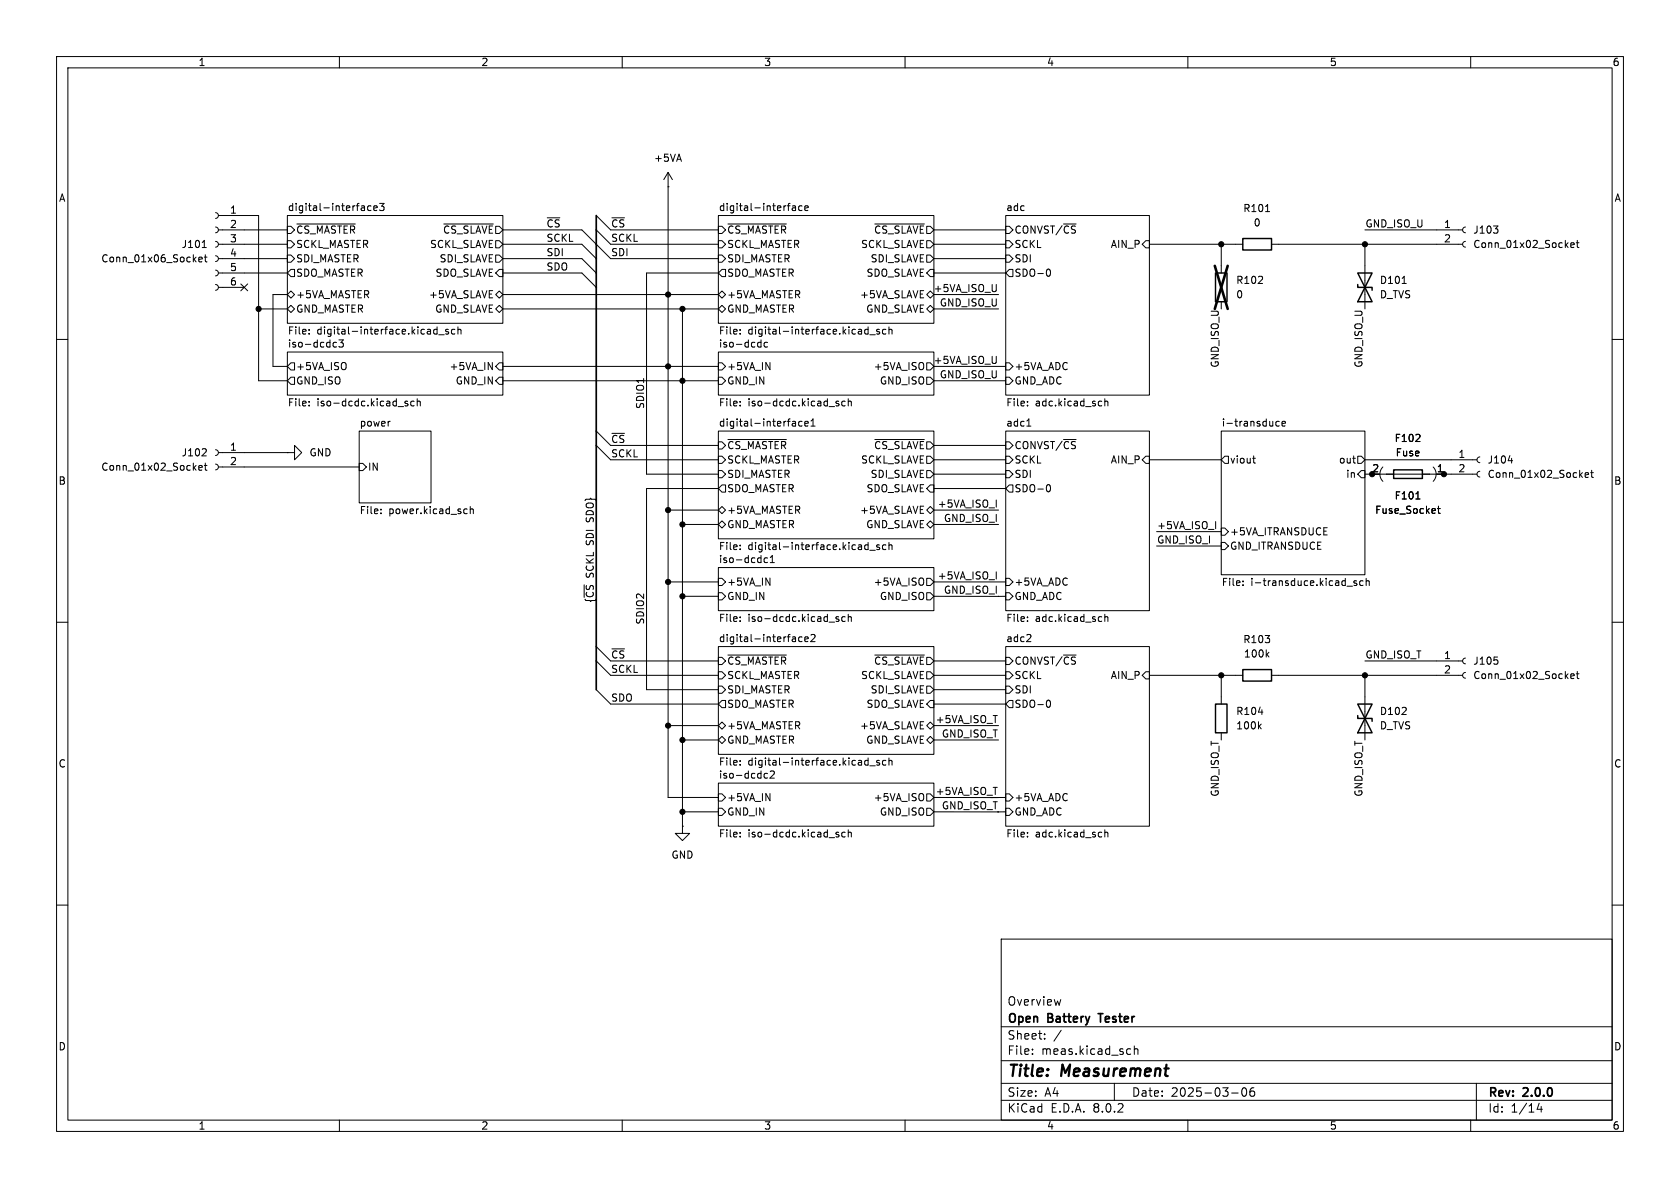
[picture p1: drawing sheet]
<svg xmlns="http://www.w3.org/2000/svg" width="297mm" height="210mm" viewBox="0 0 297 210" stroke-linecap="round" stroke-linejoin="round" font-family="sans-serif">
<g fill="none" stroke="#000" stroke-width=".18">
<path d="M10 10h277v190h-277zM12 12h273v186h-273zM60 10v2M110 10v2M160 10v2M210 10v2M260 10v2M38.1 37.6l.4 .1 .1 .4-.1 .4-.4 .1M38.6 38.1h7.1v29.2h5.1M50.8 38.1h38.1v19.1h-38.1zM52.5 39.6h10.3M64.3 36.4l.1 .2v.6"/>
<path d="M64.4 37.2h-.1M64.4 36.7h-.1M65.6 36.4h-.4l-.2 .2 .1 .6h.5M66.1 36.8l.6-.1-.1-.3h-.3l-.2 .2v.6h.5M67.1 36h.8l-.4 .4 .3 .2v.5l-.1 .1-.6-.1M78.5 39.6h8.7M105.4 38.1l2.5 2.5h19.1M118.1 33h.1M118.1 30.5l-.8 1.3M118.1 30.5v110.5h8.9M118.1 30.5l.8 1.3M127 38.1h38.1v19.1h-38.1z"/>
<path d="M128.7 39.6h10.3M139.2 36.4h.5M139.7 36h-.3M140.1 36.4h.5v.8M140.6 36.7h-.4l-.2 .2 .2 .3h.4M141.8 36.4h-.4l-.2 .2 .1 .6h.5M142.3 36.8l.6-.1-.1-.3h-.3l-.2 .2v.6h.5M154.7 39.6h8.7M177.8 38.1h25.4v31.8h-25.4zM223.7 37.4h.8M264 39.9h.8l-.4 .5M10 60h2"/>
<path d="M35.1 45.9l.7-.1-.1-.3h-.4l-.2 .1 .1 .6h.5M35.8 43.8h.7M36.1 45.5h.5M36.3 45v1.1l.3 .2M38.1 50.3l.4 .1 .1 .4-.1 .4-.4 .1M38.1 47.8l.4 .1 .1 .4-.1 .3-.4 .2M38.1 45.2l.4 .2 .1 .3-.1 .4-.4 .1M38.1 42.7l.4 .1 .1 .4-.1 .3-.4 .2M38.1 40.1l.4 .2 .1 .3-.1 .4-.4 .1M38.6 43.2h12.2M38.6 40.6h12.2M38.6 50.8h4.6"/>
<path d="M38.6 48.3h12.2M38.6 45.7h12.2M42.6 50.2l1.2 1.2M43.8 50.2l-1.2 1.2M45.7 54.6h5.1M50.8 45.1h.6l.7 .6-.7 .7h-.6zM50.8 40h.6l.7 .6-.7 .7h-.6zM50.8 42.5h.6l.7 .7-.7 .6h-.6zM50.8 48.3l.6-.7h.7v1.3h-.7zM50.8 52.1h-2.5v12.7h2.5M51.4 54l.7 .6-.7 .6-.6-.6zM51.4 51.4l.7 .7-.7 .6-.6-.6z"/>
<path d="M54.6 58.9v.2M54.6 58.3v.1M76.8 59h.5M76.8 58.3h.5M77.3 57.8v1.3M77.6 59.2h.9M79.3 58.3l-.3-.1-.2 .2v.2l.5 .1v.3h-.5M80.4 58.3l-.4-.1-.2 .3 .1 .5h.5M81 58.3l.1-.1 .3 .1 .1 .8M81 57.8v1.3M87.6 45.1h.7l.6 .6-.6 .7h-.7zM87.6 42.5h.7l.6 .7-.6 .6h-.7z"/>
<path d="M87.6 52.1l.7-.7 .6 .7-.6 .6zM88.3 47.6h.6v1.3h-.6l-.7-.6zM88.3 54l.6 .6-.6 .6-.7-.6zM88.9 43.2h14l2.5 2.5M88.9 40.6h14l5 5.1h19.1M88.9 48.3h14l2.5 2.5M88.9 45.7h14l2.5 2.6M88.9 54.6h38.1M88.9 52.1h38.1M105.4 40.6l2.5 2.6h19.1M120.6 54.6v91.5M127 45.1h.6l.7 .6-.7 .7h-.6z"/>
<path d="M127 40h.6l.7 .6-.7 .7h-.6zM127 42.5h.6l.7 .7-.7 .6h-.6zM127 48.3h-12.7v35.5h12.7M127.6 47.6h.7v1.3h-.7l-.6-.6zM127.6 54l.7 .6-.7 .6-.6-.6zM127.6 51.4l.7 .7-.7 .6-.6-.6zM130.8 58.3v.1M130.8 58.9v.2M153 59h.5M153 58.3h.5M153.5 57.8v1.3M153.8 59.2h.9"/>
<path d="M155.5 58.3l-.3-.1-.2 .2v.2l.5 .1v.3h-.5M156.6 58.3l-.4-.1-.2 .3 .1 .5h.5M157.2 57.8v1.3M157.2 58.3l.1-.1 .3 .1 .1 .8M163.8 45.1h.7l.6 .6-.6 .7h-.7zM163.8 42.5h.7l.6 .7-.6 .6h-.7zM164.5 47.6h.6v1.3h-.6l-.7-.6zM164.5 54l.6 .6-.6 .6-.7-.6zM164.5 51.4l.6 .7-.6 .6-.7-.6zM165.1 43.2h12.7M165.1 40.6h12.7M165.1 48.3h12.7"/>
<path d="M165.1 45.7h12.7M165.1 54.6h11.4M165.1 52.1h11.4M176.1 50.3v1.1M177.8 45.1h.6l.7 .6-.7 .7h-.6zM177.8 40h.6l.7 .6-.7 .7h-.6zM177.8 42.5h.6l.7 .7-.7 .6h-.6zM177.8 48.3l.6-.7h.7v1.3h-.7zM185.2 47.6h.1a.68 .68 0 0 1 .4 .6 .68 .68 0 0 1-.4 .6h-.1M202.6 42.5h.6v1.3h-.6l-.7-.6zM203.2 43.2h16.5M215.9 43.2v5.1"/>
<path d="M215.9 53.3v1.3M224.8 43.2h33.8M241.3 40.6h17.3M241.3 43.2v11.4M247.9 50.1h.7M259.1 42.7l-.4 .1-.1 .4 .1 .3 .4 .2M259.1 40.1l-.4 .2-.1 .3 .1 .4 .4 .1M264.7 40.5l.1 .2-.1 .5M277.7 43.3l.6-.1-.1-.2-.3-.1-.2 .2 .1 .6h.4M278.7 42.9h.4M278.8 42.5v1.1l.3 .2M285 60h2"/>
<path d="M36.4 79.4l.1 .2-.1 .3-.7 .7h.8M38.1 79.5l.4 .2 .1 .3-.1 .4-.4 .1M50.8 62.2h38.1v7.7h-38.1zM50.8 67.3l.6-.6h.7v1.2h-.7zM50.8 64.8l.6-.7h.7v1.3h-.7zM54.6 71v.1M54.6 71.6v.2M58.9 61.1l.2 .3 .4-.1M59.5 60.6l-.4-.1-.2 .3M60.7 60.1l-.4 .5 .3 .1v.5l-.1 .2-.6-.2M63.5 76.2h12.7v12.7h-12.7zM68.9 74.5h.1"/>
<path d="M72.1 71l-.3-.1-.2 .2v.2l.5 .1v.3h-.5M73.2 71l-.3-.1-.3 .3 .1 .5h.5M73.8 71l.1-.1 .3 .1 .1 .8M73.8 70.5v1.3M86.3 64.1l.7 1.2v-1.2M87.6 67.3l.7-.6h.6v1.2h-.6zM88.3 64.1h.6v1.3h-.6l-.7-.6zM88.9 64.8h38.1M88.9 67.3h38.1M105.4 78.7l2.5 2.6h19.1M105.4 76.2l2.5 2.5h19.1M127 76.2h38.1v19.1h-38.1z"/>
<path d="M127 62.2h38.1v7.7h-38.1zM127 78.1h.6l.7 .6-.7 .7h-.6zM127 64.1h.6l.7 .7-.7 .6h-.6zM127 66.7h.6l.7 .6-.7 .6h-.6zM128.7 77.7h10.3M130.8 71v.1M130.8 71.6v.2M134.2 60.5l.3 .1M134.5 61.3l-.3 .1M134.5 60.1v1.3M135.4 64.1l.7 1.2v-1.2M135.7 60.6l-.4-.1-.2 .3 .1 .5h.5"/>
<path d="M140.2 74.5h.4v.8M140.6 75.3h-.4M140.6 74.8h-.4M141.8 74.5h-.4l-.2 .2 .1 .6h.5M142.3 74.9l.6-.1-.1-.3h-.3l-.2 .2v.6h.5M143.4 75.3h.7M143.4 74.4l.3-.3v1.2M148.3 71l-.3-.1-.2 .2v.2l.5 .1v.3h-.5M149.4 71l-.3-.1-.3 .3 .1 .5h.5M150 71l.1-.1 .3 .1 .1 .8M150 70.5v1.3M154.7 77.7h8.7"/>
<path d="M163.8 66.7h.7l.6 .6-.6 .6h-.7zM163.8 64.1h.7l.6 .7-.6 .6h-.7zM165.1 78.7h12.7M165.1 64.8h12.7M165.1 67.3h12.7M176.1 63v1.1M177.8 76.2h25.4v31.8h-25.4zM177.8 78.1h.6l.7 .6-.7 .7h-.6zM177.8 66.7h.6l.7 .6-.7 .6h-.6zM177.8 64.1h.6l.7 .7-.7 .6h-.6zM181.5 75.3h.8M181.6 71v.1"/>
<path d="M181.6 71.6v.2M194.7 70.9l.1 .1M194.8 71.7l-.1 .1M195.3 70.5v1.3M195.3 71l.2-.1 .3 .1 .1 .8M215.9 76.2h25.4v25.4h-25.4zM226.2 74.5h-.4l-.2 .2 .1 .6h.5M226.6 74.9l.6-.1v-.3h-.4l-.2 .2 .1 .6h.5M250.3 78h.7M251 76.9v.4M35.1 82.7l.7-.1-.1-.3h-.4l-.2 .2 .1 .6h.5M36.1 82.3h.5"/>
<path d="M36.3 81.9v1l.3 .2M38.1 82l.4 .2 .1 .4-.1 .3-.4 .2M38.6 82.6h24.9M38.6 80h12.2M50.8 80h1.3v-1.3l1.2 1.3-1.2 1.3v-1.3M50.8 80h.1M63.5 81.9h.6l.7 .7-.7 .6h-.6zM67.3 90.7v.1M67.3 90v.1M82.2 90h.4M82.6 90.7l-.4 .1M83.1 90.1l.2-.1h.3l.1 .8"/>
<path d="M83.1 89.5v1.3M118.1 90.2h8.9M120.6 92.7h6.4M127 92.7l.6-.6 .7 .6-.7 .6zM127 83.2h.6l.7 .6-.7 .7h-.6zM127 80.6h.6l.7 .7-.7 .6h-.6zM127 86.4h-12.7v35.5h12.7M127.6 89.5l.7 .7-.7 .6-.6-.6zM127.6 85.7h.7v1.3h-.7l-.6-.6zM130.8 96.4v.1M130.8 97v.2M135.7 98.7l-.4-.1-.2 .3 .1 .5h.5"/>
<path d="M136.2 99.5h.7M136.5 98.2v1.3M153 97.1h.5M153 96.4h.5M153.5 95.9v1.3M153.8 97.3h.9M155.5 96.4l-.3-.1-.2 .2v.2l.5 .1v.3h-.5M156.6 96.4l-.4-.1-.2 .3 .1 .5h.5M157.2 95.9v1.3M157.2 96.4l.1-.1 .3 .1 .1 .8M163.8 92.7l.7-.6 .6 .6-.6 .6zM163.8 90.2l.7-.7 .6 .7-.6 .6z"/>
<path d="M163.8 83.2h.7l.6 .6-.6 .7h-.7zM163.8 80.6h.7l.6 .7-.6 .6h-.7zM164.5 85.7h.6v1.3h-.6l-.7-.6zM165.1 83.8h12.7M165.1 81.3h12.7M165.1 86.4h12.7M165.1 90.2h11.4M165.1 92.7h11.4M176.1 88.4v1.3M177.8 83.2h.6l.7 .6-.7 .7h-.6zM177.8 80.6h.6l.7 .7-.7 .6h-.6zM177.8 86.4l.6-.7h.7v1.3h-.7z"/>
<path d="M185.2 85.7h.1a.68 .68 0 0 1 .4 .6 .68 .68 0 0 1-.4 .6h-.1M202.6 80.6h.6v1.3h-.6l-.7-.6zM203.2 81.3h12.7M204.5 96.5h11.4M204.5 94h11.4M214.9 92.2v1.3M215.9 95.9h.6l.7 .6-.7 .7h-.6zM215.9 93.3h.6l.7 .7-.7 .6h-.6zM216.5 80.6h.7v1.3h-.7l-.6-.6zM221.5 81h.4M221.6 81.7l.3 .2M240 80.6h.7l.6 .7-.6 .6h-.7z"/>
<path d="M240.7 83.2h.6v1.3h-.6l-.7-.7zM241.3 83.8h19.8M241.3 81.3h19.8M244.5 82.6a1.79 1.79 0 0 0 0 2.5M250.3 88.2h.7M253.4 82.6a1.8 1.8 0 0 1 0 2.5M254.1 89.9h.5M254.3 89.5v1.1l.3 .1M261.6 83.3l-.3 .2-.2 .3 .2 .4 .3 .1M261.6 80.8l-.3 .1-.2 .4 .2 .3 .3 .2M266.6 81.4h.8M280.2 84l.6-.1v-.3h-.4l-.2 .1 .1 .6h.5"/>
<path d="M281.2 83.6h.5M281.4 83.1v1.1l.3 .2M10 110h2M105.4 116.8l2.5 2.6h19.1M105.4 114.3l2.5 2.5h19.1M118.1 102.9h8.9M120.6 105.4h6.4M127 114.3h38.1v19.1h-38.1zM127 100.3h38.1v7.7h-38.1zM127 116.2h.6l.7 .6-.7 .7h-.6zM127 118.7h.6l.7 .7-.7 .6h-.6zM127 102.2h.6l.7 .7-.7 .6h-.6z"/>
<path d="M127 104.8h.6l.7 .6-.7 .6h-.6zM128.7 115.8h10.3M130.8 109.1v.1M130.8 109.7v.2M135.4 102.2l.7 1.2v-1.2M140.5 112.6l.1 .2v.6M140.6 113.4h-.4M140.6 112.9h-.4M141.8 112.6h-.4l-.2 .2 .1 .6h.5M142.3 113l.6-.1-.1-.3h-.3l-.2 .2v.6h.5M143.4 112.3l.5-.1 .2 .3-.8 .9h.8M148.3 109.1l-.3-.1-.2 .2v.2l.5 .1v.3h-.5"/>
<path d="M149.4 109.1l-.3-.1-.3 .3 .1 .5h.5M150 109.1l.1-.1 .3 .1 .1 .8M150 108.6v1.3M154.7 115.8h8.7M163.8 118.7h.7l.6 .7-.6 .6h-.7zM163.8 104.8h.7l.6 .6-.6 .6h-.7zM163.8 102.2h.7l.6 .7-.6 .6h-.7zM165.1 119.4h12.7M165.1 116.8h12.7M165.1 102.9h12.7M165.1 105.4h12.7M176.1 101.1v1.3"/>
<path d="M177.8 114.3h25.4v31.8h-25.4zM177.8 116.2h.6l.7 .6-.7 .7h-.6zM177.8 118.7h.6l.7 .7-.7 .6h-.6zM177.8 104.8h.6l.7 .6-.7 .6h-.6zM177.8 102.2h.6l.7 .7-.7 .6h-.6zM181.6 109.1v.1M181.6 109.7v.2M182.1 112.2l.2 .2-.1 .3-.7 .7h.8M194.7 109l.1 .1M194.8 109.8l-.1 .1M195.3 108.6v1.3M195.3 109.1l.2-.1 .3 .1 .1 .8"/>
<path d="M202.6 118.7h.6v1.3h-.6l-.7-.6zM203.2 119.4h16.5M215.9 119.4v5.1M219.7 103.4v.1M219.7 102.7v.1M224 115.7l.3 .4M224.3 115.3l-.4 .5M224.8 119.4h33.8M238.1 103.6h1M239.8 102.7h-.3l-.2 .1 .1 .2 .4 .1v.3h-.5M241 102.7h-.4l-.2 .2 .1 .5h.5M241.3 119.4v11.4"/>
<path d="M241.3 116.8h17.3M241.5 102.8l.2-.1h.3l.1 .8M241.5 102.2v1.3M259.1 118.9l-.4 .1-.1 .4 .1 .3 .4 .2M259.1 116.3l-.4 .2-.1 .3 .1 .4 .4 .1M264.1 116.1h.7M264.7 116.7l.1 .2-.1 .5M277.7 119.5l.6-.1-.1-.2-.3-.1-.2 .2 .1 .6h.4M278.7 119.1h.4M278.8 118.7v1.1l.3 .2M285 110h2M105.4 121.9l2.5 2.6h19.1"/>
<path d="M118.1 128.3h8.9M120.6 130.8h6.4M127 138.4h38.1v7.7h-38.1zM127 128.3l.6-.7 .7 .7-.7 .6zM127 121.3h.6l.7 .6-.7 .7h-.6zM127.6 130.2l.7 .6-.7 .6-.6-.6zM127.6 123.8h.7v1.3h-.7l-.6-.6zM130.8 135.1v.2M130.8 134.5v.1M135.1 137.3l.2 .3 .4-.1M135.7 136.8l-.4-.1-.2 .3M136.9 136.6l-.8 1h.8"/>
<path d="M153 135.2h.5M153 134.5h.5M153.5 134v1.3M153.8 135.4h.9M155.5 134.5l-.3-.1-.2 .2v.2l.5 .1v.3h-.5M156.6 134.5l-.4-.1-.2 .3 .1 .5h.5M157.2 134.5l.1-.1 .3 .1 .1 .8M157.2 134v1.3M163.8 130.8l.7-.6 .6 .6-.6 .6zM163.8 121.3h.7l.6 .6-.6 .7h-.7zM164.5 127.6l.6 .7-.6 .6-.7-.6zM164.5 123.8h.6v1.3h-.6l-.7-.6z"/>
<path d="M165.1 130.8h11.4M165.1 121.9h12.7M165.1 128.3h11.4M165.1 124.5h12.7M177.8 121.3h.6l.7 .6-.7 .7h-.6zM178.4 123.8h.7v1.3h-.7l-.6-.6zM185.2 123.8h.1a.68 .68 0 0 1 .4 .6 .68 .68 0 0 1-.4 .6h-.1M215.9 129.5v1.3M222.5 125.9h.8M222.6 128.4l.4 .4M223 128l-.5 .5M10 160h2"/>
<path d="M120.6 146.1v1.2h1.3l-1.3 1.3-1.2-1.3h1.2M120.6 146.1h.1M120.6 143.5h6.4M127 140.3h.6l.7 .7-.7 .6h-.6zM127 142.9h.6l.7 .6-.7 .6h-.6zM130.8 147.2v.1M130.8 147.8v.2M135.4 140.3l.7 1.2v-1.2M148.3 147.2l-.3-.1-.2 .2v.2l.5 .1v.3h-.5M149.4 147.2l-.3-.1-.3 .3 .1 .5h.5M150 147.2l.1-.1 .3 .1 .1 .8M150 146.7v1.3"/>
<path d="M163.8 142.9h.7l.6 .6-.6 .6h-.7zM163.8 140.3h.7l.6 .7-.6 .6h-.7zM165.1 141h11.4M165.1 143.5h12.7M176.5 141h.1M177.8 142.9h.6l.7 .6-.7 .6h-.6zM177.8 140.3h.6l.7 .7-.7 .6h-.6zM177.8 141h-2.7M181.6 147.8v.2M181.6 147.2v.1M194.7 147.1l.1 .1M194.8 147.9l-.1 .1"/>
<path d="M195.3 146.7v1.3M195.3 147.2l.2-.1 .3 .1 .1 .8M285 160h2M177 166h108v32h-108zM187.5 176.7l-.3 1M60 198v2M110 198v2M160 198v2M177 194.5h108M177 191.5h108M177 187.5h108M177 181.5h108"/>
<path d="M182.5 186.3v.1M182.5 185.5v.1M184.7 183.6v.1M184.7 182.8v.1M187.6 182.1l-1.3 2M197 191.5v3M199.5 185.4l.4 .1M199.9 186.3l-.4 .1M200.5 185.5l.2-.1 .4 .1 .1 .9M200.5 184.9v1.5M210 198v2M217.7 193.2h1.2"/>
<path d="M219.7 192.4l.2-.1a.81 .81 0 0 1 .6 .6 .81 .81 0 0 1-.3 .8l-.2 .1a.81 .81 0 0 1-.3-1.4zM221.7 192.3a.59 .59 0 0 0-.7 .6v.6l.1 .2 .4 .1 .2-.1 .1-.5-.1-.3h-.5l-.2 .3M260 198v2M261 191.5v6.5M272.1 195l-.4 1.1h1M272.5 195.6v1"/>
</g>
<path d="M105.4 38.1v83.8M194.1 179.2h.9" fill="none" stroke="#000" stroke-width=".3"/>
<path d="M214.9 48.3h2v5h-2zM219.7 42.2h5.1v2h-5.1zM240 50.3v.5h2.6v.5M240 48.3h2.6l-2.6 5h2.6zM246.4 83.1h5.1v1.5h-5.1zM219.7 118.4h5.1v2h-5.1zM214.9 124.5h2v5h-2zM240 126.5v.5h2.6v.5M240 124.5h2.6l-2.6 5h2.6z" fill="none" stroke="#000" stroke-width=".25"/>
<path d="M214.8 47l2.2 7.6M217 47l-2.2 7.6" fill="none" stroke="#000" stroke-width=".46"/>
<g fill="#000" stroke="#000" stroke-width=".18">
<circle cx="45.7" cy="54.6" r=".46"/>
<circle cx="118.1" cy="52.1" r=".46"/>
<circle cx="120.6" cy="54.6" r=".46"/>
<circle cx="215.9" cy="43.2" r=".46"/>
<circle cx="241.3" cy="43.2" r=".46"/>
<circle cx="118.1" cy="64.8" r=".46"/>
<circle cx="120.6" cy="67.3" r=".46"/>
<circle cx="118.1" cy="90.2" r=".46"/>
<circle cx="120.6" cy="92.7" r=".46"/>
<circle cx="242.6" cy="83.8" r=".46"/>
<circle cx="255.3" cy="83.8" r=".46"/>
<circle cx="118.1" cy="102.9" r=".46"/>
<circle cx="120.6" cy="105.4" r=".46"/>
<circle cx="215.9" cy="119.4" r=".46"/>
<circle cx="241.3" cy="119.4" r=".46"/>
<circle cx="118.1" cy="128.3" r=".46"/>
<circle cx="120.6" cy="130.8" r=".46"/>
<circle cx="120.6" cy="143.5" r=".46"/>
</g>
<g font-size="2.8">
<text x="178" y="190.9">Title:</text>
<text x="187.7" y="190.9">Measurement</text>
</g>
<g font-size="2.1">
<text x="178" y="178">Overview</text>
<text x="178" y="184">Sheet:</text>
<text x="178" y="181.2">Open</text>
<text x="185.3" y="181.2">Battery</text>
<text x="195" y="181.2">Tester</text>
<text x="178" y="186.7">File:</text>
<text x="184.1" y="186.7">meas.kicad_sch</text>
<text x="178" y="196.9">KiCad</text>
<text x="178" y="194.1">Size:</text>
<text x="184.7" y="194.1">A4</text>
<text x="185.7" y="196.9">E.D.A.</text>
<text x="193.3" y="196.9">8.0.2</text>
<text x="200" y="194.1">Date:</text>
<text x="207" y="194.1">2025-03-06</text>
<text x="263" y="194.3">Rev:</text>
<text x="263" y="196.9">Id:</text>
<text x="267.1" y="196.9">1/14</text>
<text x="269.4" y="194.3">2.0.0</text>
</g>
<g font-size="1.8">
<text x="35" y="11.9">1</text>
<text x="85" y="11.9">2</text>
<text x="135" y="11.9">3</text>
<text x="185" y="11.9">4</text>
<text x="235" y="11.9">5</text>
<text x="285" y="11.9">6</text>
<text x="115.5" y="28.8">+5VA</text>
<text x="10.3" y="35.9">A</text>
<text x="285.3" y="35.9">A</text>
<text x="40.6" y="37.8">1</text>
<text x="40.6" y="40.4">2</text>
<text x="50.8" y="37.4">digital-interface3</text>
<text x="52.3" y="41.5">~{CS_MASTER}</text>
<text x="78.2" y="41.5">~{CS_SLAVE}</text>
<text x="96.5" y="40.3">~{CS}</text>
<text x="107.9" y="40.3">~{CS}</text>
<text x="127" y="37.4">digital-interface</text>
<text x="128.5" y="41.5">~{CS_MASTER}</text>
<text x="154.4" y="41.5">~{CS_SLAVE}</text>
<text x="177.8" y="37.4">adc</text>
<text x="179.3" y="41.5">CONVST/~{CS}</text>
<text x="219.7" y="37.7">R101</text>
<text x="221.5" y="40.2">0</text>
<text x="241.3" y="40.3">GND_ISO_U</text>
<text x="255.2" y="40.4">1</text>
<text x="260.4" y="41.5">J103</text>
<text x="17.8" y="46.6">Conn_01x06_Socket</text>
<text x="32" y="44">J101</text>
<text x="40.6" y="42.9">3</text>
<text x="40.6" y="45.5">4</text>
<text x="52.3" y="46.6">SDI_MASTER</text>
<text x="52.3" y="44">SCKL_MASTER</text>
<text x="75.9" y="44">SCKL_SLAVE</text>
<text x="77.6" y="46.6">SDI_SLAVE</text>
<text x="96.5" y="47.9">SDO</text>
<text x="96.5" y="42.8">SCKL</text>
<text x="96.5" y="45.4">SDI</text>
<text x="107.9" y="45.4">SDI</text>
<text x="107.9" y="42.8">SCKL</text>
<text x="128.5" y="46.6">SDI_MASTER</text>
<text x="128.5" y="44">SCKL_MASTER</text>
<text x="152.1" y="44">SCKL_SLAVE</text>
<text x="153.8" y="46.6">SDI_SLAVE</text>
<text x="179.3" y="46.6">SDI</text>
<text x="179.3" y="44">SCKL</text>
<text x="196.3" y="44">AIN_P</text>
<text x="255.2" y="42.9">2</text>
<text x="260.4" y="44">Conn_01x02_Socket</text>
<text x="40.6" y="48">5</text>
<text x="40.6" y="50.5">6</text>
<text x="52.3" y="49.1">SDO_MASTER</text>
<text x="52.3" y="52.9">+5VA_MASTER</text>
<text x="75.7" y="52.9">+5VA_SLAVE</text>
<text x="76.9" y="49.1">SDO_SLAVE</text>
<text x="128.5" y="49.1">SDO_MASTER</text>
<text x="128.5" y="52.9">+5VA_MASTER</text>
<text x="151.9" y="52.9">+5VA_SLAVE</text>
<text x="153.1" y="49.1">SDO_SLAVE</text>
<text x="165" y="51.7">+5VA_ISO_U</text>
<text x="179.3" y="49.1">SDO-0</text>
<text x="218.4" y="50.4">R102</text>
<text x="218.4" y="52.9">0</text>
<text x="243.8" y="50.4">D101</text>
<text x="243.8" y="52.9">D_TVS</text>
<text x="50.8" y="59.5">File:</text>
<text x="52.3" y="55.5">GND_MASTER</text>
<text x="56" y="59.5">digital-interface.kicad_sch</text>
<text x="76.8" y="55.5">GND_SLAVE</text>
<text x="127" y="59.5">File:</text>
<text x="128.5" y="55.5">GND_MASTER</text>
<text x="132.2" y="59.5">digital-interface.kicad_sch</text>
<text x="153" y="55.5">GND_SLAVE</text>
<text x="166" y="54.3">GND_ISO_U</text>
<text x="50.8" y="61.5">iso-dcdc3</text>
<text x="52.3" y="65.6">+5VA_ISO</text>
<text x="79.4" y="65.6">+5VA_IN</text>
<text x="127" y="61.5">iso-dcdc</text>
<text x="128.5" y="65.6">+5VA_IN</text>
<text x="154.4" y="65.6">+5VA_ISO</text>
<text x="165" y="64.4">+5VA_ISO_U</text>
<text x="179.3" y="65.6">+5VA_ADC</text>
<text x="215.6" y="65.1" transform="rotate(-90 215.6 65.1)">GND_ISO_U</text>
<text x="241" y="65.1" transform="rotate(-90 241 65.1)">GND_ISO_U</text>
<text x="52.3" y="68.2">GND_ISO</text>
<text x="80.5" y="68.2">GND_IN</text>
<text x="128.5" y="68.2">GND_IN</text>
<text x="155.5" y="68.2">GND_ISO</text>
<text x="166" y="67">GND_ISO_U</text>
<text x="179.3" y="68.2">GND_ADC</text>
<text x="50.8" y="72.2">File:</text>
<text x="56" y="72.2">iso-dcdc.kicad_sch</text>
<text x="63.5" y="75.5">power</text>
<text x="114" y="72.4" transform="rotate(-90 114 72.4)">SDIO1</text>
<text x="127" y="75.5">digital-interface1</text>
<text x="127" y="72.2">File:</text>
<text x="132.2" y="72.2">iso-dcdc.kicad_sch</text>
<text x="177.8" y="75.5">adc1</text>
<text x="177.8" y="72.2">File:</text>
<text x="183" y="72.2">adc.kicad_sch</text>
<text x="215.9" y="75.5">i-transduce</text>
<text x="17.8" y="83.4">Conn_01x02_Socket</text>
<text x="32" y="80.9">J102</text>
<text x="40.6" y="79.8">1</text>
<text x="40.6" y="82.3">2</text>
<text x="54.6" y="80.9">GND</text>
<text x="65" y="83.4">IN</text>
<text x="107.9" y="80.9">SCKL</text>
<text x="107.9" y="78.4">~{CS}</text>
<text x="128.5" y="79.6">~{CS_MASTER}</text>
<text x="128.5" y="82.1">SCKL_MASTER</text>
<text x="152.1" y="82.1">SCKL_SLAVE</text>
<text x="154.4" y="79.6">~{CS_SLAVE}</text>
<text x="179.3" y="79.6">CONVST/~{CS}</text>
<text x="179.3" y="82.1">SCKL</text>
<text x="196.3" y="82.1">AIN_P</text>
<text x="217.4" y="82.1">viout</text>
<text x="236.6" y="82.1">out</text>
<text x="242.5" y="83.6">2</text>
<text x="246.5" y="78.3">F102</text>
<text x="246.6" y="80.9">Fuse</text>
<text x="253.9" y="83.6">1</text>
<text x="257.7" y="81">1</text>
<text x="257.7" y="83.6">2</text>
<text x="262.9" y="82.1">J104</text>
<text x="10.3" y="85.9">B</text>
<text x="128.5" y="84.7">SDI_MASTER</text>
<text x="128.5" y="87.2">SDO_MASTER</text>
<text x="153.1" y="87.2">SDO_SLAVE</text>
<text x="153.8" y="84.7">SDI_SLAVE</text>
<text x="165.7" y="89.8">+5VA_ISO_I</text>
<text x="179.3" y="84.7">SDI</text>
<text x="179.3" y="87.2">SDO-0</text>
<text x="237.9" y="84.7">in</text>
<text x="246.5" y="88.5">F101</text>
<text x="262.9" y="84.7">Conn_01x02_Socket</text>
<text x="285.3" y="85.9">B</text>
<text x="63.5" y="91.2">File:</text>
<text x="68.7" y="91.2">power.kicad_sch</text>
<text x="105.1" y="92" transform="rotate(-90 105.1 92)">SDO}</text>
<text x="128.5" y="93.6">GND_MASTER</text>
<text x="128.5" y="91">+5VA_MASTER</text>
<text x="151.9" y="91">+5VA_SLAVE</text>
<text x="153" y="93.6">GND_SLAVE</text>
<text x="166.8" y="92.4">GND_ISO_I</text>
<text x="204.5" y="93.6">+5VA_ISO_I</text>
<text x="217.4" y="94.8">+5VA_ITRANSDUCE</text>
<text x="243" y="91">Fuse_Socket</text>
<text x="105.1" y="96.2" transform="rotate(-90 105.1 96.2)">SDI</text>
<text x="127" y="97.6">File:</text>
<text x="127" y="99.6">iso-dcdc1</text>
<text x="132.2" y="97.6">digital-interface.kicad_sch</text>
<text x="204.5" y="96.2">GND_ISO_I</text>
<text x="217.4" y="97.4">GND_ITRANSDUCE</text>
<text x="105.1" y="106.7" transform="rotate(-90 105.1 106.7)">{~{CS}SCKL</text>
<text x="128.5" y="103.7">+5VA_IN</text>
<text x="128.5" y="106.3">GND_IN</text>
<text x="154.4" y="103.7">+5VA_ISO</text>
<text x="155.5" y="106.3">GND_ISO</text>
<text x="165.7" y="102.5">+5VA_ISO_I</text>
<text x="166.8" y="105">GND_ISO_I</text>
<text x="179.3" y="106.3">GND_ADC</text>
<text x="179.3" y="103.7">+5VA_ADC</text>
<text x="215.9" y="103.9">File:</text>
<text x="221.1" y="103.9">i-transduce.kicad_sch</text>
<text x="114" y="110.5" transform="rotate(-90 114 110.5)">SDIO2</text>
<text x="127" y="113.6">digital-interface2</text>
<text x="127" y="110.3">File:</text>
<text x="132.2" y="110.3">iso-dcdc.kicad_sch</text>
<text x="177.8" y="113.6">adc2</text>
<text x="177.8" y="110.3">File:</text>
<text x="183" y="110.3">adc.kicad_sch</text>
<text x="219.7" y="113.9">R103</text>
<text x="107.9" y="119">SCKL</text>
<text x="107.9" y="116.5">~{CS}</text>
<text x="128.5" y="117.7">~{CS_MASTER}</text>
<text x="154.4" y="117.7">~{CS_SLAVE}</text>
<text x="179.3" y="117.7">CONVST/~{CS}</text>
<text x="219.8" y="116.4">100k</text>
<text x="241.3" y="116.5">GND_ISO_T</text>
<text x="255.2" y="116.6">1</text>
<text x="255.2" y="119.1">2</text>
<text x="260.4" y="117.7">J105</text>
<text x="107.9" y="124.1">SDO</text>
<text x="128.5" y="122.8">SDI_MASTER</text>
<text x="128.5" y="120.2">SCKL_MASTER</text>
<text x="128.5" y="125.3">SDO_MASTER</text>
<text x="152.1" y="120.2">SCKL_SLAVE</text>
<text x="153.1" y="125.3">SDO_SLAVE</text>
<text x="153.8" y="122.8">SDI_SLAVE</text>
<text x="179.3" y="122.8">SDI</text>
<text x="179.3" y="120.2">SCKL</text>
<text x="179.3" y="125.3">SDO-0</text>
<text x="196.3" y="120.2">AIN_P</text>
<text x="260.4" y="120.2">Conn_01x02_Socket</text>
<text x="128.5" y="131.7">GND_MASTER</text>
<text x="128.5" y="129.1">+5VA_MASTER</text>
<text x="151.9" y="129.1">+5VA_SLAVE</text>
<text x="153" y="131.7">GND_SLAVE</text>
<text x="165.3" y="127.9">+5VA_ISO_T</text>
<text x="166.4" y="130.5">GND_ISO_T</text>
<text x="218.4" y="126.6">R104</text>
<text x="218.4" y="129.1">100k</text>
<text x="243.8" y="126.6">D102</text>
<text x="243.8" y="129.1">D_TVS</text>
<text x="10.3" y="135.9">C</text>
<text x="127" y="135.7">File:</text>
<text x="127" y="137.7">iso-dcdc2</text>
<text x="132.2" y="135.7">digital-interface.kicad_sch</text>
<text x="285.3" y="135.9">C</text>
<text x="128.5" y="141.8">+5VA_IN</text>
<text x="154.4" y="141.8">+5VA_ISO</text>
<text x="165.3" y="140.6">+5VA_ISO_T</text>
<text x="166.4" y="143.2">GND_ISO_T</text>
<text x="179.3" y="141.8">+5VA_ADC</text>
<text x="215.6" y="140.9" transform="rotate(-90 215.6 140.9)">GND_ISO_T</text>
<text x="241" y="140.9" transform="rotate(-90 241 140.9)">GND_ISO_T</text>
<text x="127" y="148.4">File:</text>
<text x="128.5" y="144.4">GND_IN</text>
<text x="132.2" y="148.4">iso-dcdc.kicad_sch</text>
<text x="155.5" y="144.4">GND_ISO</text>
<text x="177.8" y="148.4">File:</text>
<text x="179.3" y="144.4">GND_ADC</text>
<text x="183" y="148.4">adc.kicad_sch</text>
<text x="118.6" y="152">GND</text>
<text x="10.3" y="185.9">D</text>
<text x="285.3" y="185.9">D</text>
<text x="35" y="199.9">1</text>
<text x="85" y="199.9">2</text>
<text x="135" y="199.9">3</text>
<text x="185" y="199.9">4</text>
<text x="235" y="199.9">5</text>
<text x="285" y="199.9">6</text>
</g>
</svg>
